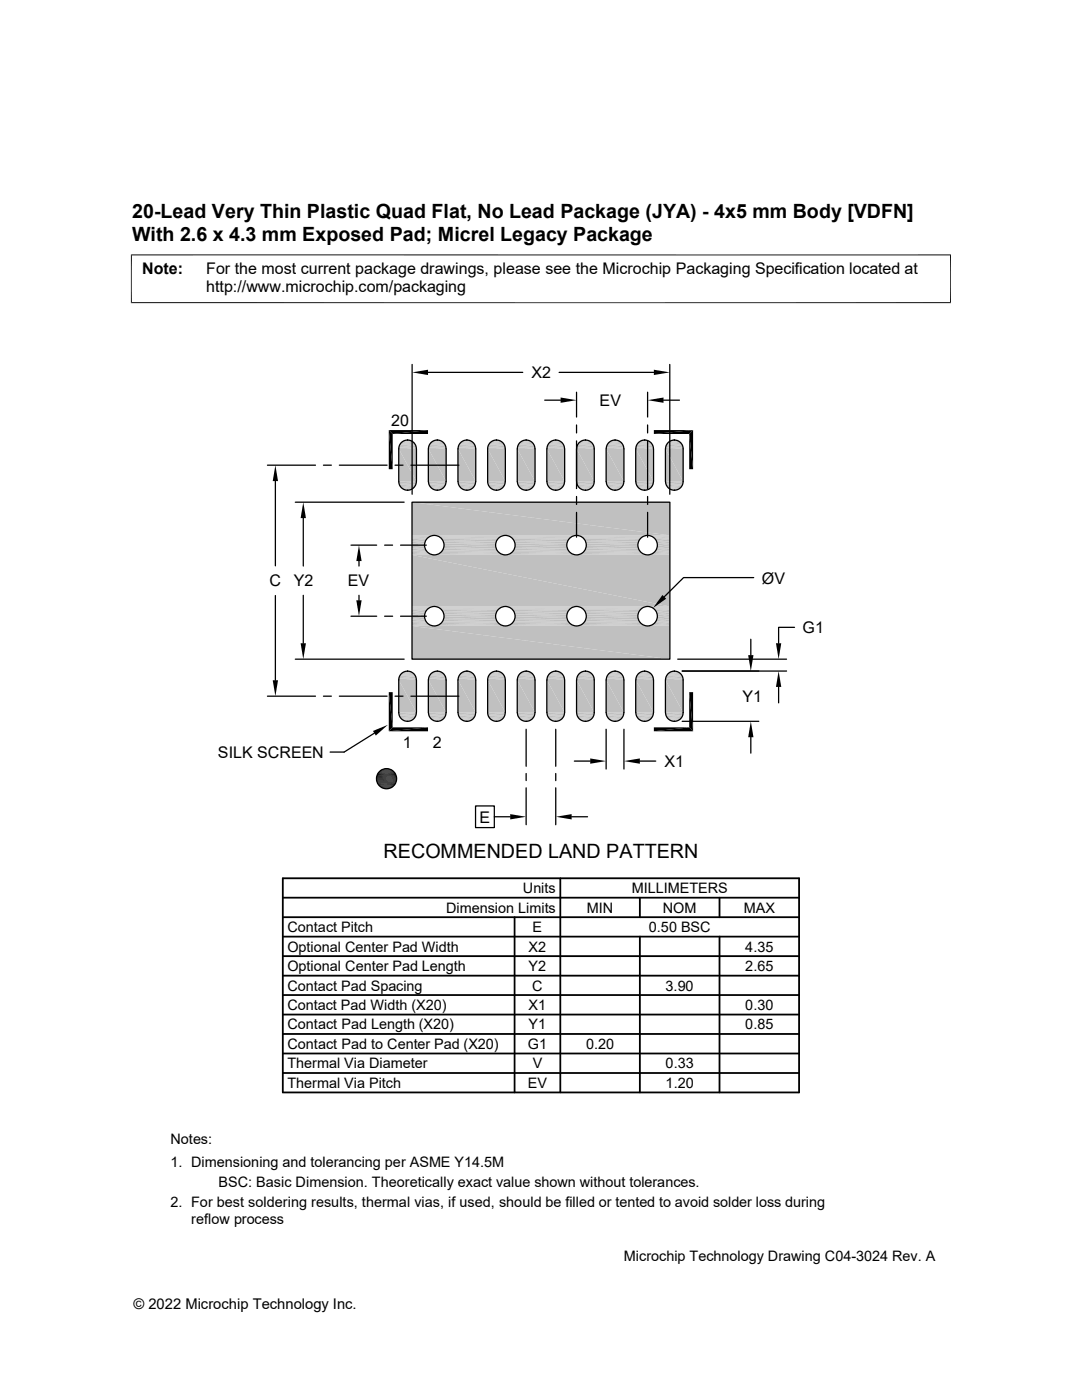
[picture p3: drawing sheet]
<svg xmlns="http://www.w3.org/2000/svg" width="216mm" height="279mm" viewBox="0 0 216 279" stroke-linecap="round" stroke-linejoin="round" font-family="sans-serif">
<g fill="#c0c0c0">
<path d="M81 87.8h.6z"/>
<path d="M86.9 87.8h.6z"/>
<path d="M92.9 87.8h.6z"/>
<path d="M98.8 87.8h.6z"/>
<path d="M104.7 87.8h.6z"/>
<path d="M110.6 87.8h.6z"/>
<path d="M116.5 87.8h.6z"/>
<path d="M122.4 87.8h.6z"/>
<path d="M128.3 87.8h.6z"/>
<path d="M134.2 87.8h.7z"/>
<path d="M133.9 87.9h1.2z"/>
<path d="M134.2 87.8l.9 .1z"/>
<path d="M128 87.9h1.2z"/>
<path d="M128.3 87.8l.9 .1z"/>
<path d="M122.1 87.9h1.2z"/>
<path d="M122.4 87.8l.9 .1z"/>
<path d="M116.2 87.9h1.2z"/>
<path d="M116.5 87.8l.9 .1z"/>
<path d="M110.3 87.9h1.2z"/>
<path d="M110.6 87.8l.9 .1z"/>
<path d="M104.4 87.9h1.2z"/>
<path d="M104.7 87.8l.9 .1z"/>
<path d="M98.5 87.9h1.2z"/>
<path d="M98.8 87.8l.9 .1z"/>
<path d="M92.5 87.9h1.3z"/>
<path d="M92.9 87.8l.9 .1z"/>
<path d="M86.6 87.9h1.2z"/>
<path d="M86.9 87.8l.9 .1z"/>
<path d="M80.7 87.9h1.2z"/>
<path d="M81 87.8l.9 .1z"/>
<path d="M133.7 88.1l.2-.2 1.5 .2z"/>
<path d="M133.9 87.9h1.2l.3 .2z"/>
<path d="M127.7 88.1l.3-.2 1.5 .2z"/>
<path d="M128 87.9h1.2l.3 .2z"/>
<path d="M121.8 88.1l.3-.2 1.5 .2z"/>
<path d="M122.1 87.9h1.2l.3 .2z"/>
<path d="M115.9 88.1l.3-.2 1.5 .2z"/>
<path d="M116.2 87.9h1.2l.3 .2z"/>
<path d="M110 88.1l.3-.2 1.5 .2z"/>
<path d="M110.3 87.9h1.2l.3 .2z"/>
<path d="M104.1 88.1l.3-.2 1.5 .2z"/>
<path d="M104.4 87.9h1.2l.3 .2z"/>
<path d="M98.2 88.1l.3-.2 1.4 .2z"/>
<path d="M98.5 87.9h1.2l.2 .2z"/>
<path d="M92.3 88.1l.2-.2 1.5 .2z"/>
<path d="M92.5 87.9h1.3l.2 .2z"/>
<path d="M86.4 88.1l.2-.2 1.5 .2z"/>
<path d="M86.6 87.9h1.2l.3 .2z"/>
<path d="M80.4 88.1l.3-.2 1.5 .2z"/>
<path d="M80.7 87.9h1.2l.3 .2z"/>
</g>
<path d="M80.2 88.1h2.3M86.1 88.1h2.3M92 88.1h2.3M97.9 88.1h2.3M103.8 88.1h2.3M109.7 88.1h2.3M115.7 88.1h2.2M121.6 88.1h2.3M127.5 88.1h2.3M133.4 88.1h2.3" fill="none" stroke="#c0c0c0" stroke-width=".2"/>
<path d="M80 88.3h2.7M85.9 88.3h2.7M91.8 88.3h2.7M97.7 88.3h2.7M103.6 88.3h2.7M109.5 88.3h2.7M115.4 88.3h2.8M121.4 88.3h2.7M127.3 88.3h2.7M133.2 88.3h2.7" fill="none" stroke="#c0c0c0" stroke-width=".21"/>
<path d="M79.8 88.6h3.1M85.7 88.6h3.1M91.6 88.6h3.1M97.5 88.6h3.1M103.4 88.6h3.1M109.4 88.6h3M115.3 88.6h3M121.2 88.6h3M127.1 88.6h3.1M133 88.6h3.1" fill="none" stroke="#c0c0c0" stroke-width=".25"/>
<g fill="none" stroke="#c0c0c0" stroke-width=".3">
<path d="M79.6 89.4h3.5M79.6 89.1h3.5M79.7 88.8h3.3M85.5 89.4h3.5M85.5 89.1h3.5M85.6 88.8h3.3M91.4 89.4h3.5M91.4 89.1h3.5M91.5 88.8h3.3M97.3 89.4h3.5M97.3 89.1h3.5M97.4 88.8h3.3"/>
<path d="M103.2 89.4h3.6M103.2 89.1h3.5M103.3 88.8h3.4M109.1 89.4h3.6M109.2 89.1h3.4M109.2 88.8h3.4M115 89.4h3.6M115.1 89.1h3.5M115.1 88.8h3.4M120.9 89.4h3.6M121 89.1h3.5M121.1 88.8h3.3"/>
<path d="M126.9 89.4h3.5M126.9 89.1h3.5M127 88.8h3.3M132.8 89.4h3.5M132.8 89.1h3.5M132.9 88.8h3.3"/>
</g>
<g fill="#c0c0c0">
<path d="M132.8 89.6l3.5 6.5h-3.5z"/>
<path d="M132.8 89.6h3.5v6.5z"/>
<path d="M126.9 89.6l3.5 6.5h-3.5z"/>
<path d="M126.9 89.6h3.5v6.5z"/>
<path d="M120.9 89.6l3.6 6.5h-3.6z"/>
<path d="M120.9 89.6h3.6v6.5z"/>
<path d="M115 89.6l3.6 6.5h-3.6z"/>
<path d="M115 89.6h3.6v6.5z"/>
<path d="M109.1 89.6l3.6 6.5h-3.6z"/>
<path d="M109.1 89.6h3.6v6.5z"/>
<path d="M103.2 89.6l3.6 6.5h-3.6z"/>
<path d="M103.2 89.6h3.6v6.5z"/>
<path d="M97.3 89.6l3.5 6.5h-3.5z"/>
<path d="M97.3 89.6h3.5v6.5z"/>
<path d="M91.4 89.6l3.5 6.5h-3.5z"/>
<path d="M91.4 89.6h3.5v6.5z"/>
<path d="M85.5 89.6l3.5 6.5h-3.5z"/>
<path d="M85.5 89.6h3.5v6.5z"/>
<path d="M79.6 89.6l3.5 6.5h-3.5z"/>
<path d="M79.6 89.6h3.5v6.5z"/>
</g>
<path d="M79.6 96.2h3.5M85.5 96.2h3.5M91.4 96.2h3.5M97.3 96.2h3.5M103.2 96.2h3.6M109.1 96.2h3.6M115 96.2h3.6M120.9 96.2h3.6M126.9 96.2h3.5M132.8 96.2h3.5" fill="none" stroke="#c0c0c0" stroke-width=".32"/>
<path d="M79.6 96.5h3.5M85.5 96.5h3.5M91.4 96.5h3.5M97.3 96.5h3.5M103.2 96.5h3.5M109.2 96.5h3.4M115.1 96.5h3.5M121 96.5h3.5M126.9 96.5h3.5M132.8 96.5h3.5" fill="none" stroke="#c0c0c0" stroke-width=".3"/>
<path d="M79.7 96.8h3.3M85.6 96.8h3.3M91.5 96.8h3.3M97.4 96.8h3.3M103.3 96.8h3.4M109.2 96.8h3.4M115.1 96.8h3.4M121.1 96.8h3.3M127 96.8h3.3M132.9 96.8h3.3" fill="none" stroke="#c0c0c0" stroke-width=".28"/>
<path d="M79.8 97.1h3.1M85.7 97.1h3.1M91.6 97.1h3.1M97.5 97.1h3.1M103.4 97.1h3.1M109.4 97.1h3M115.3 97.1h3M121.2 97.1h3M127.1 97.1h3.1M133 97.1h3.1" fill="none" stroke="#c0c0c0" stroke-width=".25"/>
<path d="M80 97.3h2.7M85.9 97.3h2.7M91.8 97.3h2.7M97.7 97.3h2.7M103.6 97.3h2.7M109.5 97.3h2.7M115.4 97.3h2.8M121.4 97.3h2.7M127.3 97.3h2.7M133.2 97.3h2.7" fill="none" stroke="#c0c0c0" stroke-width=".23"/>
<path d="M80.2 97.5h2.3M86.1 97.5h2.3M92 97.5h2.3M97.9 97.5h2.3M103.8 97.5h2.3M109.7 97.5h2.3M115.7 97.5h2.2M121.6 97.5h2.3M127.5 97.5h2.3M133.4 97.5h2.3" fill="none" stroke="#c0c0c0" stroke-width=".2"/>
<g fill="#c0c0c0">
<path d="M133.7 97.6l1.4 .1h-1.2z"/>
<path d="M133.7 97.6h1.7l-.3 .1z"/>
<path d="M127.7 97.6l1.5 .1h-1.2z"/>
<path d="M127.7 97.6h1.8l-.3 .1z"/>
<path d="M121.8 97.6l1.5 .1h-1.2z"/>
<path d="M121.8 97.6h1.8l-.3 .1z"/>
<path d="M115.9 97.6l1.5 .1h-1.2z"/>
<path d="M115.9 97.6h1.8l-.3 .1z"/>
<path d="M110 97.6l1.5 .1h-1.2z"/>
<path d="M110 97.6h1.8l-.3 .1z"/>
<path d="M104.1 97.6l1.5 .1h-1.2z"/>
<path d="M104.1 97.6h1.8l-.3 .1z"/>
<path d="M98.2 97.6l1.5 .1h-1.2z"/>
<path d="M98.2 97.6h1.7l-.2 .1z"/>
<path d="M92.3 97.6l1.5 .1h-1.3z"/>
<path d="M92.3 97.6h1.7l-.2 .1z"/>
<path d="M86.4 97.6l1.4 .1h-1.2z"/>
<path d="M86.4 97.6h1.7l-.3 .1z"/>
<path d="M80.4 97.6l1.5 .1h-1.2z"/>
<path d="M80.4 97.6h1.8l-.3 .1z"/>
<path d="M81 97.8h.6z"/>
<path d="M86.9 97.8h.6z"/>
<path d="M92.9 97.8h.6z"/>
<path d="M98.8 97.8h.6z"/>
<path d="M104.7 97.8h.6z"/>
<path d="M110.6 97.8h.6z"/>
<path d="M116.5 97.8h.6z"/>
<path d="M122.4 97.8h.6z"/>
<path d="M128.3 97.8h.6z"/>
<path d="M134.2 97.8h.7z"/>
<path d="M133.9 97.7l1 .1z"/>
<path d="M133.9 97.7h1.2z"/>
<path d="M128 97.7l.9 .1z"/>
<path d="M128 97.7h1.2z"/>
<path d="M122.1 97.7l.9 .1z"/>
<path d="M122.1 97.7h1.2z"/>
<path d="M116.2 97.7l.9 .1z"/>
<path d="M116.2 97.7h1.2z"/>
<path d="M110.3 97.7l.9 .1z"/>
<path d="M110.3 97.7h1.2z"/>
<path d="M104.4 97.7l.9 .1z"/>
<path d="M104.4 97.7h1.2z"/>
<path d="M98.5 97.7l.9 .1z"/>
<path d="M98.5 97.7h1.2z"/>
<path d="M92.5 97.7l1 .1z"/>
<path d="M92.5 97.7h1.3z"/>
<path d="M86.6 97.7l.9 .1z"/>
<path d="M86.6 97.7h1.2z"/>
<path d="M80.7 97.7l.9 .1z"/>
<path d="M80.7 97.7h1.2z"/>
<path d="M81 133.9h.6z"/>
<path d="M86.9 133.9h.6z"/>
<path d="M92.9 133.9h.6z"/>
<path d="M98.8 133.9h.6z"/>
<path d="M104.7 133.9h.6z"/>
<path d="M110.6 133.9h.6z"/>
<path d="M116.5 133.9h.6z"/>
<path d="M122.4 133.9h.6z"/>
<path d="M128.3 133.9h.6z"/>
<path d="M134.2 133.9h.7z"/>
<path d="M133.9 134h1.2z"/>
<path d="M134.2 133.9l.9 .1z"/>
<path d="M128 134h1.2z"/>
<path d="M128.3 133.9l.9 .1z"/>
<path d="M122.1 134h1.2z"/>
<path d="M122.4 133.9l.9 .1z"/>
<path d="M116.2 134h1.2z"/>
<path d="M116.5 133.9l.9 .1z"/>
<path d="M110.3 134h1.2z"/>
<path d="M110.6 133.9l.9 .1z"/>
<path d="M104.4 134h1.2z"/>
<path d="M104.7 133.9l.9 .1z"/>
<path d="M98.5 134h1.2z"/>
<path d="M98.8 133.9l.9 .1z"/>
<path d="M92.5 134h1.3z"/>
<path d="M92.9 133.9l.9 .1z"/>
<path d="M86.6 134h1.2z"/>
<path d="M86.9 133.9l.9 .1z"/>
<path d="M80.7 134h1.2z"/>
<path d="M81 133.9l.9 .1z"/>
<path d="M133.7 134.2l.2-.2 1.5 .2z"/>
<path d="M133.9 134h1.2l.3 .2z"/>
<path d="M127.7 134.2l.3-.2 1.5 .2z"/>
<path d="M128 134h1.2l.3 .2z"/>
<path d="M121.8 134.2l.3-.2 1.5 .2z"/>
<path d="M122.1 134h1.2l.3 .2z"/>
<path d="M115.9 134.2l.3-.2 1.5 .2z"/>
<path d="M116.2 134h1.2l.3 .2z"/>
<path d="M110 134.2l.3-.2 1.5 .2z"/>
<path d="M110.3 134h1.2l.3 .2z"/>
<path d="M104.1 134.2l.3-.2 1.5 .2z"/>
<path d="M104.4 134h1.2l.3 .2z"/>
<path d="M98.2 134.2l.3-.2 1.4 .2z"/>
<path d="M98.5 134h1.2l.2 .2z"/>
<path d="M92.3 134.2l.2-.2 1.5 .2z"/>
<path d="M92.5 134h1.3l.2 .2z"/>
<path d="M86.4 134.2l.2-.2 1.5 .2z"/>
<path d="M86.6 134h1.2l.3 .2z"/>
<path d="M80.4 134.2l.3-.2 1.5 .2z"/>
<path d="M80.7 134h1.2l.3 .2z"/>
</g>
<path d="M80.2 134.2h2.3M86.1 134.2h2.3M92 134.2h2.3M97.9 134.2h2.3M103.8 134.2h2.3M109.7 134.2h2.3M115.7 134.2h2.2M121.6 134.2h2.3M127.5 134.2h2.3M133.4 134.2h2.3" fill="none" stroke="#c0c0c0" stroke-width=".2"/>
<path d="M80 134.4h2.7M85.9 134.4h2.7M91.8 134.4h2.7M97.7 134.4h2.7M103.6 134.4h2.7M109.5 134.4h2.7M115.4 134.4h2.8M121.4 134.4h2.7M127.3 134.4h2.7M133.2 134.4h2.7" fill="none" stroke="#c0c0c0" stroke-width=".23"/>
<path d="M79.8 134.7h3.1M85.7 134.7h3.1M91.6 134.7h3.1M97.5 134.7h3.1M103.4 134.7h3.1M109.4 134.7h3M115.3 134.7h3M121.2 134.7h3M127.1 134.7h3.1M133 134.7h3.1" fill="none" stroke="#c0c0c0" stroke-width=".25"/>
<path d="M79.7 134.9h3.3M85.6 134.9h3.3M91.5 134.9h3.3M97.4 134.9h3.3M103.3 134.9h3.4M109.2 134.9h3.4M115.1 134.9h3.4M121.1 134.9h3.3M127 134.9h3.3M132.9 134.9h3.3" fill="none" stroke="#c0c0c0" stroke-width=".28"/>
<path d="M79.6 135.2h3.5M85.5 135.2h3.5M91.4 135.2h3.5M97.3 135.2h3.5M103.2 135.2h3.5M109.2 135.2h3.4M115.1 135.2h3.5M121 135.2h3.5M126.9 135.2h3.5M132.8 135.2h3.5" fill="none" stroke="#c0c0c0" stroke-width=".3"/>
<path d="M79.6 135.5h3.5M85.5 135.5h3.5M91.4 135.5h3.5M97.3 135.5h3.5M103.2 135.5h3.6M109.1 135.5h3.6M115 135.5h3.6M120.9 135.5h3.6M126.9 135.5h3.5M132.8 135.5h3.5" fill="none" stroke="#c0c0c0" stroke-width=".32"/>
<g fill="#c0c0c0">
<path d="M132.8 135.7l3.5 6.5h-3.5z"/>
<path d="M132.8 135.7h3.5v6.5z"/>
<path d="M126.9 135.7l3.5 6.5h-3.5z"/>
<path d="M126.9 135.7h3.5v6.5z"/>
<path d="M120.9 135.7l3.6 6.5h-3.6z"/>
<path d="M120.9 135.7h3.6v6.5z"/>
<path d="M115 135.7l3.6 6.5h-3.6z"/>
<path d="M115 135.7h3.6v6.5z"/>
<path d="M109.1 135.7l3.6 6.5h-3.6z"/>
<path d="M109.1 135.7h3.6v6.5z"/>
<path d="M103.2 135.7l3.6 6.5h-3.6z"/>
<path d="M103.2 135.7h3.6v6.5z"/>
<path d="M97.3 135.7l3.5 6.5h-3.5z"/>
<path d="M97.3 135.7h3.5v6.5z"/>
<path d="M91.4 135.7l3.5 6.5h-3.5z"/>
<path d="M91.4 135.7h3.5v6.5z"/>
<path d="M85.5 135.7l3.5 6.5h-3.5z"/>
<path d="M85.5 135.7h3.5v6.5z"/>
<path d="M79.6 135.7l3.5 6.5h-3.5z"/>
<path d="M79.6 135.7h3.5v6.5z"/>
</g>
<g fill="none" stroke="#c0c0c0" stroke-width=".3">
<path d="M79.6 142.3h3.5M79.6 142.6h3.5M79.7 142.9h3.3M85.5 142.3h3.5M85.5 142.6h3.5M85.6 142.9h3.3M91.4 142.3h3.5M91.4 142.6h3.5M91.5 142.9h3.3M97.3 142.3h3.5M97.3 142.6h3.5M97.4 142.9h3.3"/>
<path d="M103.2 142.3h3.6M103.2 142.6h3.5M103.3 142.9h3.4M109.1 142.3h3.6M109.2 142.6h3.4M109.2 142.9h3.4M115 142.3h3.6M115.1 142.6h3.5M115.1 142.9h3.4M120.9 142.3h3.6M121 142.6h3.5M121.1 142.9h3.3"/>
<path d="M126.9 142.3h3.5M126.9 142.6h3.5M127 142.9h3.3M132.8 142.3h3.5M132.8 142.6h3.5M132.9 142.9h3.3"/>
</g>
<path d="M79.8 143.2h3.1M85.7 143.2h3.1M91.6 143.2h3.1M97.5 143.2h3.1M103.4 143.2h3.1M109.4 143.2h3M115.3 143.2h3M121.2 143.2h3M127.1 143.2h3.1M133 143.2h3.1" fill="none" stroke="#c0c0c0" stroke-width=".25"/>
<path d="M80 143.4h2.7M85.9 143.4h2.7M91.8 143.4h2.7M97.7 143.4h2.7M103.6 143.4h2.7M109.5 143.4h2.7M115.4 143.4h2.8M121.4 143.4h2.7M127.3 143.4h2.7M133.2 143.4h2.7" fill="none" stroke="#c0c0c0" stroke-width=".21"/>
<path d="M80.2 143.6h2.3M86.1 143.6h2.3M92 143.6h2.3M97.9 143.6h2.3M103.8 143.6h2.3M109.7 143.6h2.3M115.7 143.6h2.2M121.6 143.6h2.3M127.5 143.6h2.3M133.4 143.6h2.3" fill="none" stroke="#c0c0c0" stroke-width=".2"/>
<g fill="#c0c0c0">
<path d="M133.7 143.7l1.4 .1h-1.2z"/>
<path d="M133.7 143.7h1.7l-.3 .1z"/>
<path d="M127.7 143.7l1.5 .1h-1.2z"/>
<path d="M127.7 143.7h1.8l-.3 .1z"/>
<path d="M121.8 143.7l1.5 .1h-1.2z"/>
<path d="M121.8 143.7h1.8l-.3 .1z"/>
<path d="M115.9 143.7l1.5 .1h-1.2z"/>
<path d="M115.9 143.7h1.8l-.3 .1z"/>
<path d="M110 143.7l1.5 .1h-1.2z"/>
<path d="M110 143.7h1.8l-.3 .1z"/>
<path d="M104.1 143.7l1.5 .1h-1.2z"/>
<path d="M104.1 143.7h1.8l-.3 .1z"/>
<path d="M98.2 143.7l1.5 .1h-1.2z"/>
<path d="M98.2 143.7h1.7l-.2 .1z"/>
<path d="M92.3 143.7l1.5 .1h-1.3z"/>
<path d="M92.3 143.7h1.7l-.2 .1z"/>
<path d="M86.4 143.7l1.4 .1h-1.2z"/>
<path d="M86.4 143.7h1.7l-.3 .1z"/>
<path d="M80.4 143.7l1.5 .1h-1.2z"/>
<path d="M80.4 143.7h1.8l-.3 .1z"/>
<path d="M81 143.9h.6z"/>
<path d="M86.9 143.9h.6z"/>
<path d="M92.9 143.9h.6z"/>
<path d="M98.8 143.9h.6z"/>
<path d="M104.7 143.9h.6z"/>
<path d="M110.6 143.9h.6z"/>
<path d="M116.5 143.9h.6z"/>
<path d="M122.4 143.9h.6z"/>
<path d="M128.3 143.9h.6z"/>
<path d="M134.2 143.9h.7z"/>
<path d="M133.9 143.8l1 .1z"/>
<path d="M133.9 143.8h1.2z"/>
<path d="M128 143.8l.9 .1z"/>
<path d="M128 143.8h1.2z"/>
<path d="M122.1 143.8l.9 .1z"/>
<path d="M122.1 143.8h1.2z"/>
<path d="M116.2 143.8l.9 .1z"/>
<path d="M116.2 143.8h1.2z"/>
<path d="M110.3 143.8l.9 .1z"/>
<path d="M110.3 143.8h1.2z"/>
<path d="M104.4 143.8l.9 .1z"/>
<path d="M104.4 143.8h1.2z"/>
<path d="M98.5 143.8l.9 .1z"/>
<path d="M98.5 143.8h1.2z"/>
<path d="M92.5 143.8l1 .1z"/>
<path d="M92.5 143.8h1.3z"/>
<path d="M86.6 143.8l.9 .1z"/>
<path d="M86.6 143.8h1.2z"/>
<path d="M80.7 143.8l.9 .1z"/>
<path d="M80.7 143.8h1.2z"/>
<path d="M82.2 100.2l51.5 6.6h-51.5z"/>
<path d="M82.2 100.2h51.5v6.6z"/>
</g>
<g fill="none" stroke="#c0c0c0" stroke-width=".2">
<path d="M82.2 106.9h4.3M82.2 107h3.9M82.2 107.1h3.6M82.2 110.4h3.6M82.2 110.6h3.9M82.2 110.7h4.3M86.8 106.9h13.9M86.8 110.7h13.9M87.2 107h13.1M87.2 110.6h13.1M87.5 110.4h12.5M87.5 107.1h12.5"/>
<path d="M101 110.7h13.9M101 106.9h13.9M101.4 110.6h13.1M101.4 107h13.1M101.7 107.1h12.5M101.7 110.4h12.5M115.2 106.9h13.9M115.2 110.7h13.9M115.6 110.6h13.1M115.6 107h13.1M115.9 110.4h12.5M115.9 107.1h12.5"/>
<path d="M129.4 110.7h4.3M129.4 106.9h4.3M129.8 107h3.9M129.8 110.6h3.9M130.1 110.4h3.6M130.1 107.1h3.6"/>
</g>
<path d="M82.2 107.4h3.3M87.8 107.4h11.9M102 107.4h11.9M116.2 107.4h11.9M130.4 107.4h3.3" fill="none" stroke="#c0c0c0" stroke-width=".25"/>
<path d="M82.2 107.6h3M88.1 107.6h11.3M102.3 107.6h11.3M116.5 107.6h11.3M130.7 107.6h3" fill="none" stroke="#c0c0c0" stroke-width=".28"/>
<g fill="none" stroke="#c0c0c0" stroke-width=".34">
<path d="M82.2 107.9h2.8M82.2 108.3h2.6M82.2 109.3h2.6M88.3 107.9h10.9M88.5 109.3h10.5M88.5 108.3h10.5M102.5 107.9h10.9M102.7 109.3h10.5M102.7 108.3h10.5M116.7 107.9h10.9M116.9 109.3h10.5M116.9 108.3h10.5"/>
<path d="M130.9 107.9h2.8M131 108.3h2.7M131 109.3h2.7"/>
</g>
<path d="M82.2 108.6h2.5M82.2 109h2.5M88.6 108.6h10.3M88.6 109h10.3M102.8 109h10.3M102.8 108.6h10.3M116.9 109h10.4M116.9 108.6h10.4M131.1 109h2.6M131.1 108.6h2.6" fill="none" stroke="#c0c0c0" stroke-width=".36"/>
<path d="M82.2 109.7h2.8M88.3 109.7h10.9M102.5 109.7h10.9M116.7 109.7h10.9M130.9 109.7h2.8" fill="none" stroke="#c0c0c0" stroke-width=".32"/>
<path d="M82.2 110h3M88.1 110h11.3M102.3 110h11.3M116.5 110h11.3M130.7 110h3" fill="none" stroke="#c0c0c0" stroke-width=".3"/>
<path d="M82.2 110.2h3.3M87.8 110.2h11.9M102 110.2h11.9M116.2 110.2h11.9M130.4 110.2h3.3" fill="none" stroke="#c0c0c0" stroke-width=".23"/>
<g fill="#c0c0c0">
<path d="M82.2 110.7l51.5 10.3h-51.5z"/>
<path d="M82.2 110.7h51.5v10.3z"/>
</g>
<g fill="none" stroke="#c0c0c0" stroke-width=".2">
<path d="M82.2 121.1h4.3M82.2 121.2h3.9M82.2 121.3h3.6M82.2 124.6h3.6M82.2 124.8h3.9M82.2 124.9h4.3M86.8 121.1h13.9M86.8 124.9h13.9M87.2 121.2h13.1M87.2 124.8h13.1M87.5 124.6h12.5M87.5 121.3h12.5"/>
<path d="M101 124.9h13.9M101 121.1h13.9M101.4 124.8h13.1M101.4 121.2h13.1M101.7 121.3h12.5M101.7 124.6h12.5M115.2 121.1h13.9M115.2 124.9h13.9M115.6 124.8h13.1M115.6 121.2h13.1M115.9 124.6h12.5M115.9 121.3h12.5"/>
<path d="M129.4 124.9h4.3M129.4 121.1h4.3M129.8 121.2h3.9M129.8 124.8h3.9M130.1 124.6h3.6M130.1 121.3h3.6"/>
</g>
<path d="M82.2 121.5h3.3M87.8 121.5h11.9M102 121.5h11.9M116.2 121.5h11.9M130.4 121.5h3.3" fill="none" stroke="#c0c0c0" stroke-width=".23"/>
<path d="M82.2 121.8h3M88.1 121.8h11.3M102.3 121.8h11.3M116.5 121.8h11.3M130.7 121.8h3" fill="none" stroke="#c0c0c0" stroke-width=".3"/>
<path d="M82.2 122.1h2.8M88.3 122.1h10.9M102.5 122.1h10.9M116.7 122.1h10.9M130.9 122.1h2.8" fill="none" stroke="#c0c0c0" stroke-width=".32"/>
<g fill="none" stroke="#c0c0c0" stroke-width=".34">
<path d="M82.2 122.4h2.6M82.2 123.5h2.6M82.2 123.8h2.8M88.3 123.8h10.9M88.5 123.5h10.5M88.5 122.4h10.5M102.5 123.8h10.9M102.7 123.5h10.5M102.7 122.4h10.5M116.7 123.8h10.9M116.9 123.5h10.5M116.9 122.4h10.5"/>
<path d="M130.9 123.8h2.8M131 122.4h2.7M131 123.5h2.7"/>
</g>
<path d="M82.2 122.8h2.5M82.2 123.2h2.5M88.6 122.8h10.3M88.6 123.2h10.3M102.8 123.2h10.3M102.8 122.8h10.3M116.9 123.2h10.4M116.9 122.8h10.4M131.1 123.2h2.6M131.1 122.8h2.6" fill="none" stroke="#c0c0c0" stroke-width=".36"/>
<path d="M82.2 124.2h3M88.1 124.2h11.3M102.3 124.2h11.3M116.5 124.2h11.3M130.7 124.2h3" fill="none" stroke="#c0c0c0" stroke-width=".28"/>
<path d="M82.2 124.4h3.3M87.8 124.4h11.9M102 124.4h11.9M116.2 124.4h11.9M130.4 124.4h3.3" fill="none" stroke="#c0c0c0" stroke-width=".25"/>
<g fill="#c0c0c0">
<path d="M82.2 124.9l51.5 6.7h-51.5z"/>
<path d="M82.2 124.9h51.5v6.7z"/>
</g>
<g fill="none" stroke="#000" stroke-width=".25">
<path d="M82.2 72.7v25.9M85.4 74.3h18.9M108.7 79.9h3.2M111.6 74.3h18.9M115 78.3v4.9M129.2 78.3v4.9M132.4 79.9h3.2M133.6 72.7v25.9M53.4 92.8h9.5M54.9 96v16.9M64.5 92.8h1.6M67.7 92.8h9.5"/>
<path d="M78.8 92.8h1.6M81.3 87.8a1.73 1.73 0 0 1 1.8 1.8M81.3 87.8a1.73 1.73 0 0 0-1.7 1.8v6.5a1.76 1.76 0 0 0 1.7 1.7 1.76 1.76 0 0 0 1.8-1.7M81.3 97.9h.1M81.3 87.8h.1M82 92.8h9.6M83.1 89.6v6.5M85.5 89.6v6.5M87.2 87.8a1.73 1.73 0 0 1 1.8 1.8M87.2 87.8a1.73 1.73 0 0 0-1.7 1.8M87.2 97.9h.1M87.2 87.8h.1"/>
<path d="M89 96.1a1.76 1.76 0 0 1-1.8 1.7 1.76 1.76 0 0 1-1.7-1.7M89 89.6v6.5M91.9 88.3a1.76 1.76 0 0 1 1.9-.3 1.76 1.76 0 0 1 1.1 1.6v6.5a1.77 1.77 0 0 1-1.7 1.7 1.77 1.77 0 0 1-1.8-1.7v-6.5l.2-.8zM93.2 97.9h.1M93.2 87.8h.1M97.8 88.3a1.76 1.76 0 0 1 1.9-.3 1.76 1.76 0 0 1 1.1 1.6v6.5a1.77 1.77 0 0 1-1.7 1.7 1.77 1.77 0 0 1-1.8-1.7v-6.5l.1-.6zM99.1 97.9h.1M99.1 87.8h.1M103.7 88.3a1.76 1.76 0 0 1 2-.3 1.76 1.76 0 0 1 1 1.6l.1 6.5a1.77 1.77 0 0 1-1.8 1.7 1.77 1.77 0 0 1-1.8-1.7v-6.5l.2-.8zM105 97.9h.1M105 87.8h.1M109.1 89.6v6.5"/>
<path d="M110.9 87.8a1.73 1.73 0 0 0-1.8 1.8M110.9 97.9h.1M110.9 87.8h.1M110.9 87.8a1.73 1.73 0 0 1 1.7 1.8M112.6 96.1a1.76 1.76 0 0 1-1.7 1.7 1.76 1.76 0 0 1-1.8-1.7M112.7 89.6v6.5M115 84.8v1.6M115 88v9.5M115 99.1v1.6M116.8 87.8a1.73 1.73 0 0 1 1.8 1.8v6.5a1.76 1.76 0 0 1-1.8 1.7 1.76 1.76 0 0 1-1.7-1.7M116.8 87.8a1.73 1.73 0 0 0-1.7 1.8M116.8 97.9h.1"/>
<path d="M116.8 87.8h.1M122.7 87.8a1.73 1.73 0 0 1 1.8 1.8M122.7 87.8a1.77 1.77 0 0 0-1.8 1.8l.1 6.5a1.76 1.76 0 0 0 1.7 1.7 1.76 1.76 0 0 0 1.8-1.7M122.7 97.9h.1M122.7 87.8h.1M124.5 89.6v6.5M127.4 88.3a1.76 1.76 0 0 1 1.9-.3 1.76 1.76 0 0 1 1.1 1.6v6.5a1.77 1.77 0 0 1-1.8 1.7 1.77 1.77 0 0 1-1.7-1.7v-6.5l.2-.8zM128.6 97.9h.1M128.6 87.8h.1M129.2 84.8v1.6M129.2 88v9.5M129.2 99.1v1.6"/>
<path d="M133.3 88.3a1.76 1.76 0 0 1 1.9-.3 1.76 1.76 0 0 1 1.1 1.6v6.5a1.76 1.76 0 0 1-1.7 1.7 1.76 1.76 0 0 1-1.8-1.7v-6.5l.2-.8zM134.6 97.9h.1M134.6 87.8h.1M54.9 118.9v16.9M58.9 100.2h21.7M60.5 103.4v9.6M60.5 118.8v9.6M70 108.8h5.2M71.6 112v1M71.6 118.8v1M76.8 108.8h1.5M79.9 108.8h5.2"/>
<path d="M82.2 100.2h51.5v31.4h-51.5zM115 102.3v4.9M129.2 102.3v4.9M150.4 115.3h-14l-3.9 3.8M53.4 138.9h9.5M58.9 131.6h21.7M64.5 138.9h1.6M67.7 138.9h9.5M70 123h5.2M76.8 123h1.5M78.8 138.9h1.6M79.9 123h5.2"/>
<path d="M81.3 133.9a1.73 1.73 0 0 1 1.8 1.8M81.3 133.9a1.73 1.73 0 0 0-1.7 1.8v6.5a1.73 1.73 0 0 0 1.7 1.8M81.3 133.9h.1M82 138.9h9.6M83.1 135.7v6.5M85.5 135.7v6.5M87.2 133.9a1.73 1.73 0 0 1 1.8 1.8M87.2 133.9a1.73 1.73 0 0 0-1.7 1.8M87.2 133.9h.1M89 135.7v6.5M93.2 133.9a1.73 1.73 0 0 0-1.8 1.8v6.5a1.77 1.77 0 0 0 1.8 1.8M93.2 133.9h.1"/>
<path d="M93.2 133.9a1.77 1.77 0 0 1 1.7 1.8v6.5a1.73 1.73 0 0 1-1.7 1.8M99.1 133.9a1.73 1.73 0 0 0-1.8 1.8v6.5a1.73 1.73 0 0 0 1.8 1.8M99.1 133.9h.1M99.1 133.9a1.77 1.77 0 0 1 1.7 1.8v6.5a1.73 1.73 0 0 1-1.7 1.8M105 133.9a1.77 1.77 0 0 1 1.8 1.8l-.1 6.5a1.73 1.73 0 0 1-1.7 1.8M105 133.9a1.73 1.73 0 0 0-1.8 1.8v6.5a1.77 1.77 0 0 0 1.8 1.8M105 133.9h.1M109.1 135.7v6.5M110.9 133.9a1.73 1.73 0 0 0-1.8 1.8M110.9 133.9h.1M110.9 133.9a1.73 1.73 0 0 1 1.7 1.8M112.7 135.7v6.5"/>
<path d="M115 135.7v6.5M116.8 133.9a1.73 1.73 0 0 1 1.8 1.8v6.5a1.73 1.73 0 0 1-1.8 1.8M116.8 133.9a1.73 1.73 0 0 0-1.7 1.8M116.8 133.9h.1M122.7 133.9a1.73 1.73 0 0 1 1.8 1.8M122.7 133.9a1.73 1.73 0 0 0-1.7 1.8l-.1 6.5a1.77 1.77 0 0 0 1.8 1.8M122.7 133.9h.1M124.5 135.7v6.5M128.6 133.9a1.73 1.73 0 0 0-1.7 1.8v6.5a1.77 1.77 0 0 0 1.7 1.8M128.6 133.9h.1M128.6 133.9a1.77 1.77 0 0 1 1.8 1.8v6.5a1.73 1.73 0 0 1-1.8 1.8M134.6 133.9a1.73 1.73 0 0 1 1.7 1.8v6.5a1.73 1.73 0 0 1-1.7 1.8"/>
<path d="M134.6 133.9a1.73 1.73 0 0 0-1.8 1.8v6.5a1.77 1.77 0 0 0 1.8 1.8M134.6 133.9h.1M135.2 131.6h21.8M136.1 133.9h20.9M149.8 127.6v3.1M155.4 137.1v3.2M158.5 125.2h-3.1v3.2M74.7 146.3l-6 3.8h-2.8M81.3 144h.1M83.1 142.2a1.73 1.73 0 0 1-1.8 1.8M85.5 142.2a1.73 1.73 0 0 0 1.7 1.8M87.2 144h.1"/>
<path d="M89 142.2a1.73 1.73 0 0 1-1.8 1.8M93.2 144h.1M99.1 144h.1M105 144h.1M105 145.5v7.4M105 154.4v1.4M105 157.2v7.4M109.1 142.2a1.73 1.73 0 0 0 1.8 1.8M110.9 144h.1M110.9 145.5v7.4M110.9 154.4v1.4M110.9 157.2v7.4"/>
<path d="M112.6 142.2a1.73 1.73 0 0 1-1.7 1.8M114.6 151.9h3.2M115.1 142.2a1.73 1.73 0 0 0 1.7 1.8M116.8 144h.1M120.9 145.5v8M122.7 144h.1M124.5 142.2a1.73 1.73 0 0 1-1.8 1.8M124.5 145.5v8M127.7 151.9h3.2M128.6 144h.1M134.6 144h.1M136.1 144h15.3"/>
<path d="M149.8 147.1v3.2M94.9 160.8h3.7v4.4h-3.7zM98.6 163h3.2M114.1 163h3.1"/>
<circle cx="86.7" cy="108.8" r="1.95"/>
<circle cx="100.8" cy="108.8" r="1.95"/>
<circle cx="115" cy="108.8" r="1.95"/>
<circle cx="129.2" cy="108.8" r="1.95"/>
<circle cx="86.7" cy="123" r="1.95"/>
<circle cx="100.8" cy="123" r="1.95"/>
<circle cx="115" cy="123" r="1.95"/>
<circle cx="129.2" cy="123" r="1.95"/>
<circle cx="77.1" cy="155.4" r="2.01"/>
</g>
<g fill="none" stroke="#000" stroke-width=".2">
<path d="M26.1 50.9h163.7M26.2 50.8v9.7M189.7 50.8v9.7M26.1 60.4h163.7M75.1 155.1h4M75.1 155.3h4.1M75.1 155.5h4.1M75.1 155.7h4M75.1 154.9h4M75.1 155.9h4M75.2 156.1h3.9M75.2 154.7h3.9"/>
<path d="M75.2 154.6h3.8M75.2 156.3h3.8M75.3 156.4h3.6M75.3 154.4h3.6M75.4 156.6h3.4M75.4 154.2h3.4M75.5 154.1h3.2M75.5 156.7h3.2M75.7 156.9h2.9M75.7 153.9h2.9M75.8 153.8h2.6M75.8 157h2.6"/>
<path d="M76 153.7h2.3M76 157.1h2.3M76.1 157.2h2M76.1 153.6h2"/>
</g>
<g fill="none" stroke="#000" stroke-width=".36">
<path d="M56.4 179.2h103M56.4 175.3h103v42.7h-103zM111.8 175.3v42.7M127.7 179.2v3.8M143.6 179.2v3.8M56.4 183h103M56.4 190.8h103M56.4 186.9h103M56.4 194.7h103M56.4 198.6h103M102.7 183v35M127.7 186.9v31.1"/>
<path d="M143.6 186.9v31.1M56.4 202.5h103M56.4 210.2h103M56.4 206.4h103M56.4 214.1h103"/>
</g>
<g fill="#000">
<path d="M82.2 74.3l3.2-.5v1zM111.9 79.3l3.1 .6-3.1 .5zM130.5 73.8l3.1 .5-3.1 .5zM129.2 79.9l3.2-.6v1.1zM54.9 92.8l.6 3.2h-1.1zM77.6 85.8l.8 7.8h-.8zM77.6 85.8h7.8l-7 .8zM77.6 85.8l.8 .8v7zM78.4 86.6l7-.8v.8zM130.5 85.8h7.8l-7.8 .8zM130.5 86.6l7.8-.8-.8 .8zM137.5 86.6l.8 7h-.8z"/>
<path d="M137.5 86.6l.8-.8v7.8zM60.5 100.2l.5 3.2h-1zM71.6 108.8l.6 3.2h-1.1zM71.1 119.8h1.1l-.6 3.2zM132.2 118.7l.7 .8-2.6 1.8zM54.4 135.8h1.1l-.6 3.1zM60 128.4h1l-.5 3.2zM137.5 138.1l.8 7.8-.8-.7zM137.5 138.1h.8v7.8zM149.3 130.7h1l-.5 3.2zM155.4 133.9l.5 3.2h-1.1zM154.8 128.4h1.1l-.5 3.2z"/>
<path d="M74.4 145.9l3-1.2-2.4 2.1zM76.1 157.2l1.9 .1zM76.3 153.6h1.8zM76.3 157.3h1.5zM76.3 157.3h1.7zM76.3 153.6h1.7zM76.5 153.5l1.5 .1zM76.5 157.3l1.1 .1zM76.5 157.3h1.3zM76.5 153.5h1.3zM76.7 153.4l1.1 .1zM76.7 157.4h.6z"/>
<path d="M76.7 157.4h.9zM76.7 153.4h.9zM76.8 153.4h.8zM76.8 157.4h.5zM76.8 153.4h.5zM77.6 138.1l.8 7.1-.8 .7zM77.6 138.1h.8v7.1zM77.6 145.9l7.8-.7v.7zM77.6 145.9l.8-.7h7zM117.8 151.4l3.1 .5-3.1 .5zM124.5 151.9l3.2-.5v1zM130.5 145.2h7l-7 .7z"/>
<path d="M130.5 145.9l7-.7 .8 .7zM149.8 144l.5 3.1h-1zM101.8 162.5l3.2 .5-3.2 .5zM110.9 163l3.2-.5v1z"/>
</g>
<g font-size="3.9">
<text x="26.4" y="43.5">20-Lead Very Thin Plastic Quad Flat, No Lead Package (JYA) - 4x5 mm Body [VDFN]</text>
<text x="26.4" y="48">With 2.6 x 4.3 mm Exposed Pad; Micrel Legacy Package</text>
<text x="76.5" y="171.1">RECOMMENDED LAND PATTERN</text>
</g>
<g font-size="3.2">
<text x="28.4" y="54.6">Note:</text>
<text x="41.1" y="58.3">http://www.microchip.com/packaging</text>
<text x="41.1" y="54.6">For the most current package drawings, please see the Microchip Packaging Specification located at</text>
<text x="106.1" y="75.5">X2</text>
<text x="119.7" y="81">EV</text>
<text x="78.1" y="84.9">20</text>
<text x="53.8" y="117">C</text>
<text x="58.6" y="117">Y2</text>
<text x="69.4" y="117">EV</text>
<text x="152" y="116.5">ØV</text>
<text x="160.1" y="126.3">G1</text>
<text x="148.1" y="140.1">Y1</text>
<text x="80.4" y="149.3">1</text>
<text x="86.4" y="149.3">2</text>
<text x="43.5" y="151.3">SILK SCREEN</text>
<text x="132.6" y="153">X1</text>
<text x="95.7" y="164.1">E</text>
</g>
<g font-size="2.9">
<text x="104.3" y="178.2">Units</text>
<text x="126" y="178.2">MILLIMETERS</text>
<text x="89" y="182.1">Dimension Limits</text>
<text x="117.1" y="182.1">MIN</text>
<text x="132.3" y="182.1">NOM</text>
<text x="148.4" y="182.1">MAX</text>
<text x="57.3" y="189.9">Optional Center Pad Width</text>
<text x="57.3" y="186">Contact Pitch</text>
<text x="105.5" y="189.9">X2</text>
<text x="106.3" y="186">E</text>
<text x="129.5" y="186">0.50 BSC</text>
<text x="148.7" y="189.9">4.35</text>
<text x="57.3" y="197.7">Contact Pad Spacing</text>
<text x="57.3" y="193.8">Optional Center Pad Length</text>
<text x="105.5" y="193.8">Y2</text>
<text x="106.2" y="197.7">C</text>
<text x="132.8" y="197.7">3.90</text>
<text x="148.7" y="193.8">2.65</text>
<text x="57.3" y="201.6">Contact Pad Width (X20)</text>
<text x="105.5" y="201.6">X1</text>
<text x="148.7" y="201.6">0.30</text>
<text x="57.3" y="209.3">Contact Pad to Center Pad (X20)</text>
<text x="57.3" y="205.4">Contact Pad Length (X20)</text>
<text x="105.3" y="209.3">G1</text>
<text x="105.5" y="205.4">Y1</text>
<text x="116.9" y="209.3">0.20</text>
<text x="148.7" y="205.4">0.85</text>
<text x="57.3" y="213.2">Thermal Via Diameter</text>
<text x="106.3" y="213.2">V</text>
<text x="132.8" y="213.2">0.33</text>
<text x="57.3" y="217.1">Thermal Via Pitch</text>
<text x="105.3" y="217.1">EV</text>
<text x="132.8" y="217.1">1.20</text>
<text x="34" y="228.3">Notes:</text>
<text x="34" y="232.9">1. Dimensioning and tolerancing per ASME Y14.5M</text>
<text x="43.6" y="236.9">BSC: Basic Dimension. Theoretically exact value shown without tolerances.</text>
<text x="34" y="241">2. For best soldering results, thermal vias, if used, should be filled or tented to avoid solder loss during</text>
<text x="38.1" y="244.3">reflow process</text>
<text x="124.5" y="251.7">Microchip Technology Drawing C04-3024 Rev. A</text>
<text x="26.6" y="261.3">© 2022 Microchip Technology Inc.</text>
</g>
</svg>
